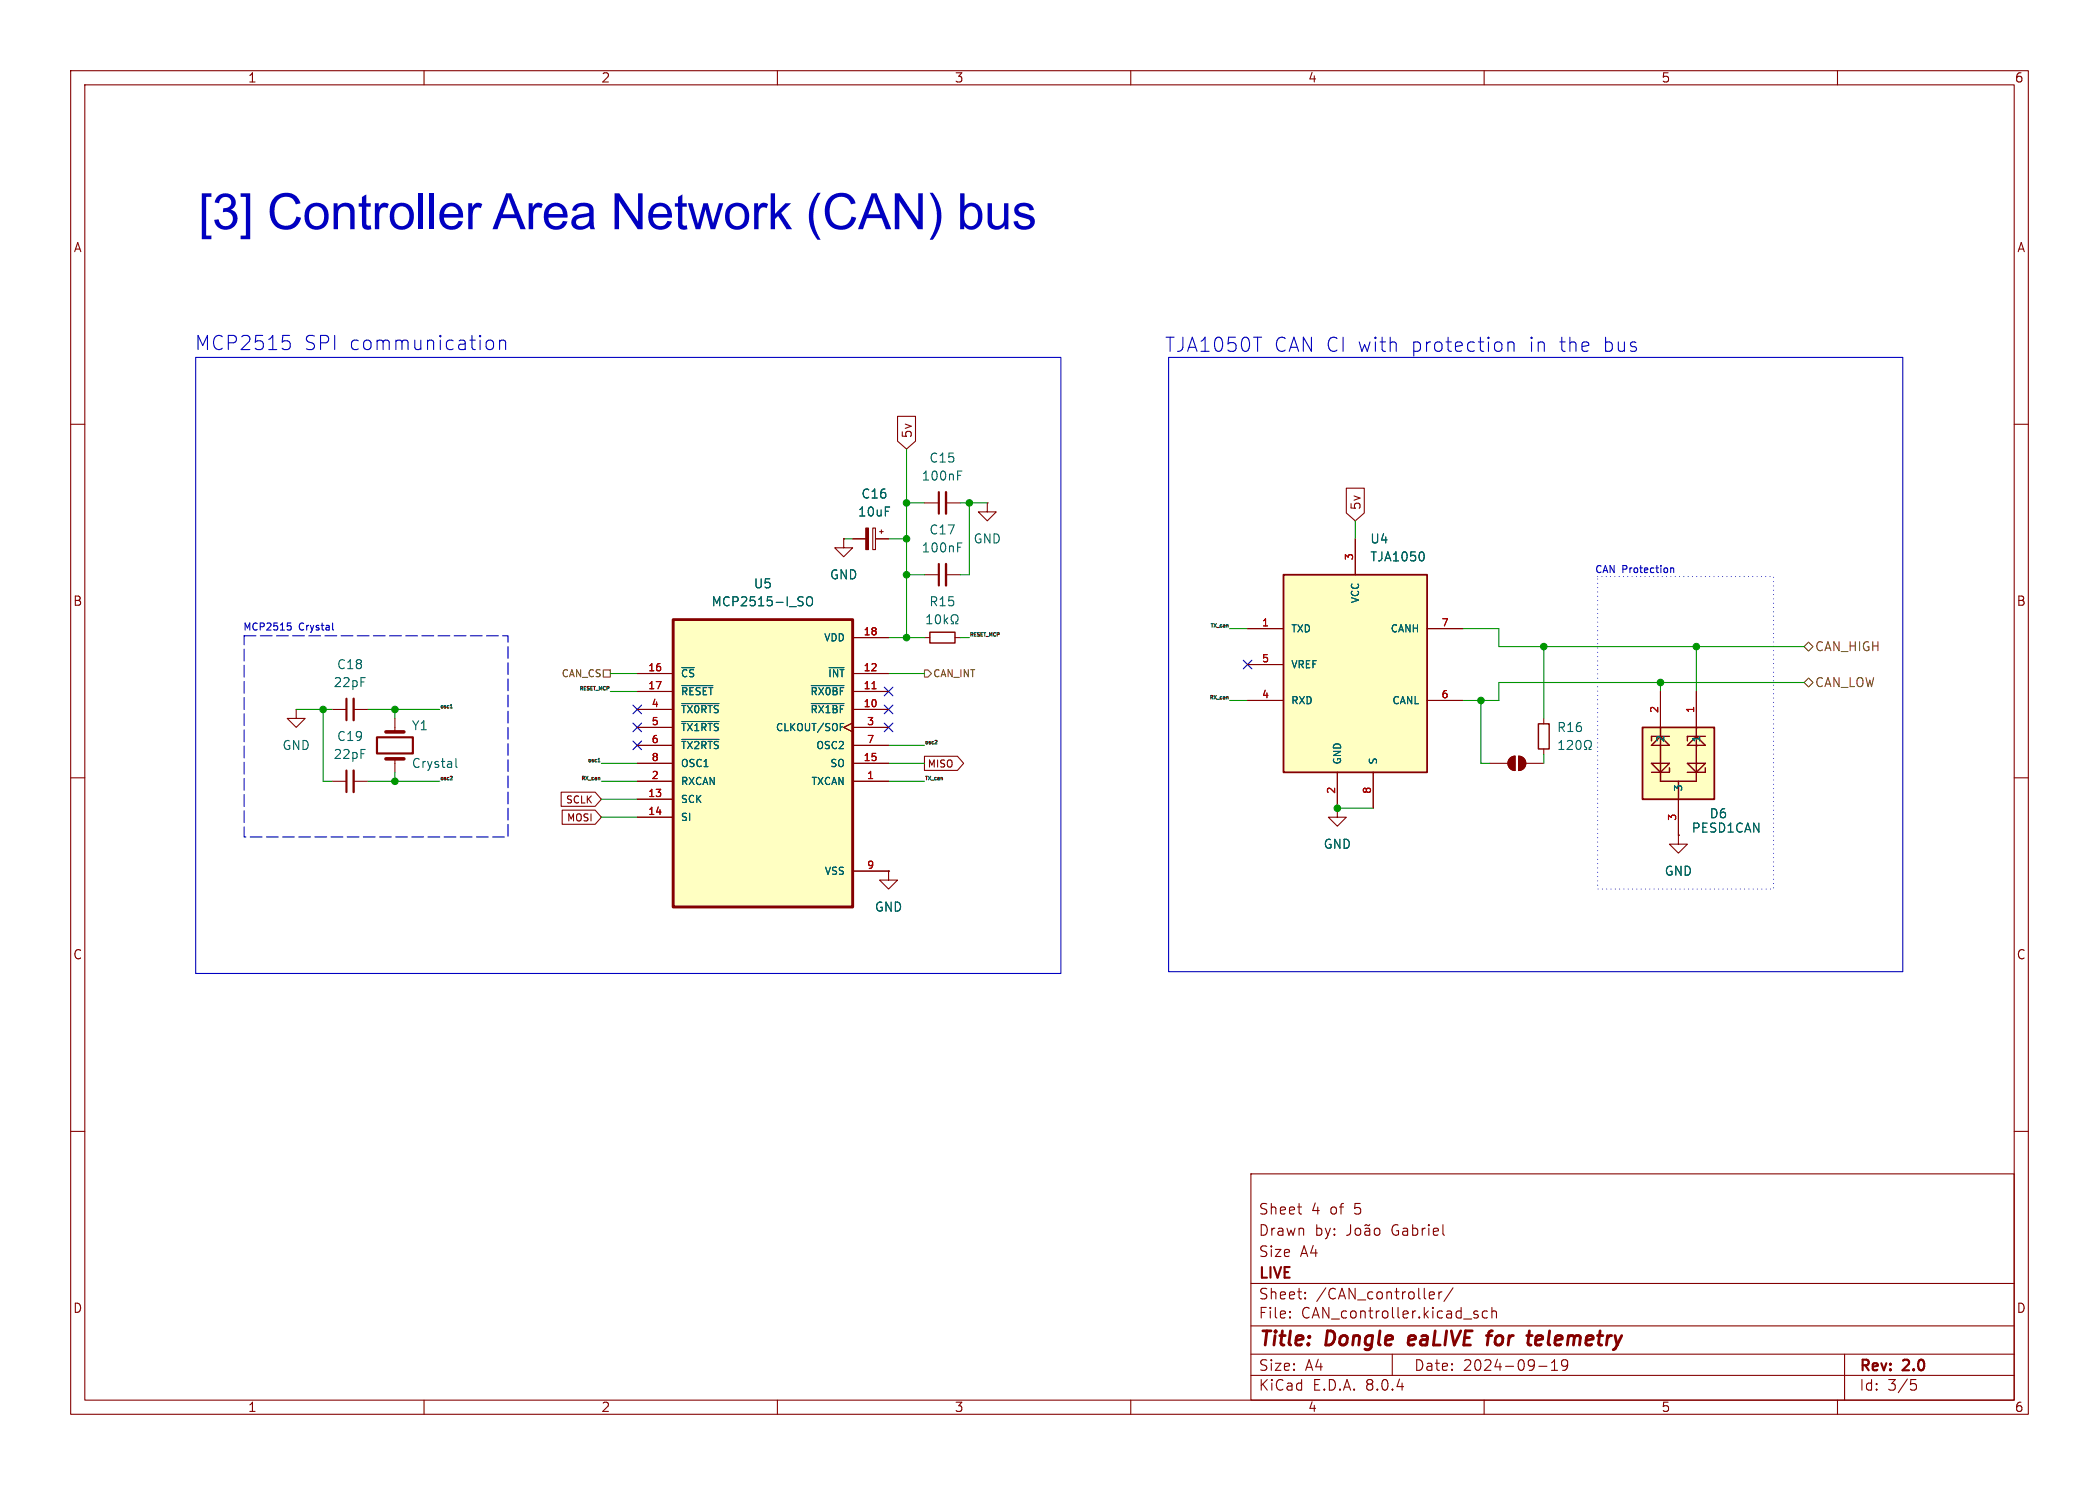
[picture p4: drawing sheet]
<svg xmlns="http://www.w3.org/2000/svg" width="297mm" height="210mm" viewBox="0 0 297 210" stroke-linecap="round" stroke-linejoin="round" font-family="sans-serif">
<g fill="none" stroke="#840000" stroke-width=".15">
<path d="M10 10h277v190h-277zM12 12h273v186h-273zM60 10v2M110 10v2M160 10v2M210 10v2M260 10v2M10 60h2M285 60h2M120.6 76.2h1.9M123.5 74.7h.4v3h-.4zM123.9 76.2h1.8"/>
<path d="M124.5 75.2h.5M124.7 74.9v.5M10 110h2M285 110h2M10 160h2M285 160h2M177 166h108v32h-108zM183.6 170.7h.6M184 171.7h.2M191.1 173.2v1.1a.48 .48 0 0 1-.6 .4M191.8 173.8a.41 .41 0 0 1 .4-.1 .41 .41 0 0 1 .3 .3v.4a.41 .41 0 0 1-.4 .3 .41 .41 0 0 1-.4-.3zM193.2 173.8l.1-.1 .4 .1 .1 .9"/>
<path d="M193.8 174.1h-.5a.29 .29 0 0 0-.2 .3 .29 .29 0 0 0 .2 .3l.5-.1M193.8 173.2l-.2 .1-.3-.1-.2 .1M194.5 173.8a.41 .41 0 0 1 .4-.1 .41 .41 0 0 1 .3 .3v.4a.41 .41 0 0 1-.3 .3 .41 .41 0 0 1-.4-.3zM204.2 174.6l.2 .1M60 198v2M110 198v2M160 198v2M177 194.5h108M177 191.5h108M177 187.5h108M177 181.5h108M182.5 186.3h.1l-.1 .1"/>
<path d="M182.5 186.3v.1M182.5 185.5v.1M182.5 185.5h.1l-.1 .1M184.7 183.6v.1M184.7 183.6h-.1l.1 .1M184.7 182.8v.1M184.7 182.8h-.1l.1 .1M197 191.5v3M202.3 183.6l.2 .1 .4-.1M202.3 182.8l.4-.1 .2 .1 .1 .3-.8 .1M203.6 182.7v1M204 182.7l-.3 .1-.1 .2"/>
<path d="M205.6 182.1l-1.3 2M208.6 185.8l.5 .2 .1 .1-.1 .2-.4 .1M208.6 185.5l.1-.1 .4 .1M210 198v2M210.5 185.5l-.5-.1-.3 .3v.4l.2 .2 .1 .1 .5-.1M211.1 185.5a.37 .37 0 0 1 .6 .1v.8M211.1 184.9v1.5M217.7 193.2h1.2M219.5 193.8h.9M219.5 192.7l.5-.4v1.5M221 192.4v.5l.1 .3h.4l.3-.3M221.7 192.4a.99 .99 0 0 1-.3 1.4h-.3"/>
<path d="M260 198v2M261 191.5v6.5M270.4 195.1h.7M270.5 195.7h.4l.3 .3v.3l-.2 .2-.5 .1"/>
</g>
<path d="M199.5 189l-.2 .2-.1 .7 .1 .2 .2 .1M200.3 189.4l-1 .1M210.3 188.9h.8M211.2 188.2l-.4 .1-.1 .2M218 188.9l-.5 .1-.2 .2-.1 .7 .1 .2 .2 .1 .6-.1M218.3 189.4l-1 .1" fill="none" stroke="#840000" stroke-width=".4"/>
<path d="M122.5 74.7h.4v3h-.4z" fill="#840000" stroke="#840000" stroke-width=".15"/>
<path d="M232.4 102.9h10.2v10.1h-10.2z" fill="#ffffc2"/>
<path d="M233.7 108h2.5l-1.3 1.2zM234.9 102.9v7.6h5.1v-7.6M234.9 104.1l1.3 1.3h-2.5zM236.2 104.1h-2.5v.7M236.2 108.6v.6h-2.5M237.5 110.5v2.5M238.8 108h2.5l-1.3 1.2zM240 104.1l1.3 1.3h-2.5zM241.3 104.1h-2.5v.7M241.3 108.6v.6h-2.5" fill="none" stroke="#840000" stroke-width=".2"/>
<path d="M232.4 102.9h10.2v10.1h-10.2z" fill="none" stroke="#840000" stroke-width=".25"/>
<g fill="none" stroke="#840000" stroke-width=".15">
<path d="M119.4 76.2v1.3h1.2l-1.2 1.2-1.3-1.2h1.3M119.4 76.2h.1M130.8 71.1h2M133.9 71.1h2M139.7 71.1v1.3h1.3l-1.3 1.3-1.3-1.3h1.3M139.7 71.1h.1M234.9 97.8v5.1M240 97.8v5.1M41.9 100.3v1.3h1.3l-1.3 1.3-1.3-1.3h1.3M41.9 100.3h.1M47 110.5h2M47 100.3h2"/>
<path d="M50 110.5h2.1M50 100.3h2.1M55.9 101.6v1.9M55.9 107.3v1.9M237.5 118.1v1.3h1.3l-1.3 1.3-1.3-1.3h1.3M237.5 118.1h.1M237.5 113v5.1M125.7 123.2v1.3h1.3l-1.3 1.2-1.2-1.2h1.2M125.7 123.2h.1"/>
</g>
<path d="M132.8 69.6v3M49 98.8v3.1M49 109v3M53.3 104.3h5.1v2.3h-5.1z" fill="none" stroke="#840000" stroke-width=".3"/>
<path d="M54.6 107.3h2.5M54.6 103.5h2.5" fill="none" stroke="#840000" stroke-width=".51"/>
<path d="M135.5 67.2h.4M135.5 66.6h.6M64.5 107.3v1l.2 .2" fill="none" stroke="#006464" stroke-width=".15"/>
<path d="M133.9 69.6v3M50 98.8v3.1M50 109v3" fill="none" stroke="#840000" stroke-width=".33"/>
<path d="M95.2 87.6h25.4v40.7h-25.4z" fill="#ffffc2"/>
<path d="M95.2 87.6h25.4v40.7h-25.4z" fill="none" stroke="#840000" stroke-width=".41"/>
<g fill="none" stroke="#840000" stroke-width=".15">
<path d="M90.2 97.8h5M90.2 95.3h5M120.6 97.8h5.1M120.6 95.3h5.1M120.6 90.2h5.1M130.8 90.2h.8M130.8 81.3h2M133.9 81.3h2M135.1 90.2h.8M90.2 110.5h5M90.2 100.3h5M90.2 113h5"/>
<path d="M90.2 115.6h5M90.2 108h5M90.2 102.9h5M90.2 105.4h5M120.6 102.2l-1.2 .7 1.2 .6M120.6 110.5h5.1M120.6 100.3h5.1M120.6 108h5.1M120.6 102.9h5.1M120.6 105.4h5.1M189.2 114.3v1.3h1.3l-1.3 1.2-1.2-1.2h1.2M189.2 114.3h.1"/>
<path d="M120.6 123.2h5.1"/>
</g>
<g fill="none" stroke="#006464" stroke-width=".15">
<path d="M135.5 77.4h.4M135.5 76.8h.6M96.5 99.5h5.2M96.5 97h4.4M96.5 94.4h1.7M113.5 84.4l.1 .1M113.6 85.2v.3M114.2 84.6a.43 .43 0 0 1 .5-.2 .43 .43 0 0 1 .3 .4v.4a.42 .42 0 0 1-.5 .5 .42 .42 0 0 1-.4-.5zM114.8 99.5h4.6M114.8 97h4.6M117.3 94.4h2.1M131.1 88.2h.8"/>
<path d="M131.1 87.3l.4-.4v1.3M132.5 87.1l.2-.2a.69 .69 0 0 1 .3 1.2l-.2 .1a.69 .69 0 0 1-.3-1.1zM133.6 86.9v1.3M133.7 87.7l.4 .5M134.1 87.4l-.5 .4M134.6 88.2h.3v-.2a.54 .54 0 0 1-.3-.8 .54 .54 0 0 1 .8-.2 .58 .58 0 0 1-.1 1v.2h.3M96.5 102h5.2M96.5 104.6h5.2M118.9 102.8h.3M118.9 102.3h.5"/>
</g>
<path d="M123.4 97.4h.6" fill="none" stroke="#a90000" stroke-width=".15"/>
<path d="M133.9 79.8v3" fill="none" stroke="#840000" stroke-width=".33"/>
<path d="M132.8 79.8v3" fill="none" stroke="#840000" stroke-width=".3"/>
<path d="M131.6 89.4h3.5v1.5h-3.5z" fill="none" stroke="#840000" stroke-width=".2"/>
<path d="M181.6 81.3h20.3v27.9h-20.3z" fill="#ffffc2"/>
<path d="M181.6 81.3h20.3v27.9h-20.3z" fill="none" stroke="#840000" stroke-width=".25"/>
<g fill="none" stroke="#840000" stroke-width=".15">
<path d="M127 58.9h2.5v3.5l-1.2 1.1-1.3-1.1zM119.4 76.2h.1M120.6 76.2h1.9M123.9 76.2h1.8M190.5 69h2.5v3.5l-1.2 1.2-1.3-1.2zM191.8 76.2v5.1M90.2 97.8h5M90.2 95.3h5M120.6 97.8h5.1M120.6 95.3h5.1M120.6 90.2h5.1M176.5 88.9h5.1"/>
<path d="M176.5 99.1h5.1M176.5 94h5.1M201.9 88.9h5.1M201.9 99.1h5.1M234.9 97.8v5.1M240 97.8v5.1M79.4 112h4.8l.9 1-.9 1h-4.8zM79.5 114.6h4.7l.9 1-.9 1h-4.7zM90.2 108h5M90.2 110.5h5M90.2 100.3h5M90.2 113h5"/>
<path d="M90.2 115.6h5M90.2 102.9h5M90.2 105.4h5M120.6 102.2l-1.2 .7 1.2 .6M120.6 108h5.1M120.6 110.5h5.1M120.6 100.3h5.1M120.6 102.9h5.1M120.6 105.4h5.1M130.8 106.9h4.7l.9 1.1-.9 1h-4.7zM189.2 114.3h.1M189.2 109.2v5.1"/>
<path d="M194.3 109.2v5.1M210.8 108h2.6M213.7 107.2l.3-.2 .4-.1v2.1a1.02 1.02 0 0 1-1-.7 1.02 1.02 0 0 1 .3-1.1zM214.9 106.9a1.02 1.02 0 0 1 1 1.1 1.02 1.02 0 0 1-1 1zM215.9 108h2.5M218.4 101.6v.8M218.4 105.9v.8M237.5 118.1h.1M237.5 113v5.1M120.6 123.2h5.1M125.7 123.2h.1"/>
</g>
<g fill="none" stroke="#006464" stroke-width=".15">
<path d="M201.4 78.2l.1 .3-.1 .7M96.5 99.5h5.2M96.5 97h4.4M96.5 94.4h1.7M113.5 84.4l.1 .1M113.6 85.2v.3M114.2 84.6a.43 .43 0 0 1 .5-.2 .43 .43 0 0 1 .3 .4v.4a.42 .42 0 0 1-.5 .5 .42 .42 0 0 1-.4-.5zM114.8 99.5h4.6M114.8 97h4.6M117.3 94.4h2.1M96.5 102h5.2M96.5 104.6h5.2"/>
<path d="M118.9 102.8h.3M118.9 102.3h.5M220.6 106h.7M220.6 105.1l.3-.4v1.3M221.8 104.8l.2-.1h.3l.1 .1 .1 .3-.1 .2-.7 .7h.8M223.2 104.8l.1-.1a.68 .68 0 0 1 .3 1.2l-.2 .1a.69 .69 0 0 1-.3-1.2zM224.2 106h.3v-.3a.54 .54 0 0 1-.3-.7 .54 .54 0 0 1 .8-.2 .58 .58 0 0 1-.1 .9v.3h.3"/>
</g>
<g fill="#840000" stroke="#840000" stroke-width=".15">
<path d="M213.7 107.2l.3-.2 .4-.1v2.1a1.02 1.02 0 0 1-1-.7 1.02 1.02 0 0 1 .3-1.1z"/>
<path d="M214.9 106.9a1.02 1.02 0 0 1 1 1.1 1.02 1.02 0 0 1-1 1z"/>
</g>
<path d="M217.7 102.4h1.5v3.5h-1.5z" fill="none" stroke="#840000" stroke-width=".2"/>
<path d="M85.4 94.7h1v1.1h-1zM130.8 94.7h.5l.5 .6-.5 .5h-.5zM255.3 96.5l.6-.6 .6 .6-.6 .7zM255.9 90.8l.6 .6-.6 .7-.6-.7z" fill="none" stroke="#725600" stroke-width=".15"/>
<path d="M63.8 99.7l.1-.1v.5M173.6 98.5h.1l.1 .4M173.6 88.4h.2v.3M63.7 100.1h.3M63.9 109.8l.1 .2-.3 .3h.3M84.6 107.7h.3M84.6 107.4l.2-.2v.5M84.7 110h.1l.1 .3M132.5 104.7l.1 .2-.3 .3h.3" fill="none" stroke="#0f0f0f" stroke-width=".15"/>
<g fill="none" stroke="#0000c2" stroke-width=".15">
<path d="M27.7 50.5h122.4v87.2h-122.4zM40 47.4h1M40.7 48.2l.4 .4v.5l-.4 .3M68.9 48.3a.54 .54 0 0 1 .5-.2 .54 .54 0 0 1 .4 .4v.6a.54 .54 0 0 1-.4 .3 .54 .54 0 0 1-.5-.2M70.7 48.3a.5 .5 0 0 1 .8 .1v1M70.7 48.1v1.3M165.4 50.5h103.8v86.9h-103.8zM213.4 48.4v1.3M213.4 48.5a.5 .5 0 0 1 .8 .1v1.1M40.7 88.1h.5M40.8 88.5h.2l.2 .2-.1 .4h-.3M47.1 88.1v.9l.1 .1"/>
<path d="M236.4 80.3v.7M236.4 80.4l.1-.1 .3 .1v.6"/>
</g>
<path d="M34.5 89.9h37.4v28.5h-37.4z" fill="none" stroke="#0000c2" stroke-width=".15" stroke-dasharray="1.7 .6"/>
<path d="M226.1 81.5h24.9v44.2h-24.9z" fill="none" stroke="#0000c2" stroke-width=".15" stroke-dasharray="0 .6"/>
<g fill="none" stroke="#009600" stroke-width=".15">
<path d="M119.4 76.2h1.2M125.7 76.2h2.6M128.3 63.5v26.7M128.3 71.1h2.5M135.9 71.1h3.8M137.2 71.1v10.2h-1.3M191.8 73.7v2.5M86.4 95.3h3.8M86.4 97.8h3.8M125.7 90.2h5.1M125.7 95.3h5.1M128.3 81.3h2.5"/>
<path d="M135.9 90.2h1.3M174 99.1h2.5M174 88.9h2.5M207 88.9h5.1v2.5h43.2M209.5 99.1v8.9h1.3M218.4 91.4v10.2M234.9 96.5v1.3M240 91.4v6.4M255.3 96.5h-43.2v2.6h-5.1M41.9 100.3h5.1M45.7 100.3v10.2h1.3M52.1 100.3h10.1"/>
<path d="M52.1 110.5h10.1M55.9 100.3v1.3M55.9 109.2v1.3M85.1 110.5h5.1M85.1 115.6h5.1M85.1 113h5.1M85.1 108h5.1M125.7 110.5h5.1M125.7 108h5.1M125.7 105.4h5.1M189.2 114.3h5.1M218.4 106.7v1.3"/>
</g>
<g fill="none" stroke="#000084" stroke-width=".15">
<path d="M89.6 99.7l1.2 1.2M90.8 99.7l-1.2 1.2M125.1 97.2l1.2 1.2M125.1 99.7l1.2 1.2M126.3 97.2l-1.2 1.2M126.3 99.7l-1.2 1.2M175.9 93.4l1.2 1.2M177.1 93.4l-1.2 1.2M89.6 102.3l1.2 1.2M89.6 104.8l1.2 1.2M90.8 102.3l-1.2 1.2M90.8 104.8l-1.2 1.2"/>
<path d="M125.1 102.3l1.2 1.2M126.3 102.3l-1.2 1.2"/>
</g>
<path d="M123.4 97.4h.6" fill="none" stroke="#a90000" stroke-width=".15"/>
<g fill="#009600" stroke="#009600" stroke-width=".15">
<circle cx="45.7" cy="100.3" r=".46"/>
<circle cx="55.9" cy="110.5" r=".46"/>
<circle cx="55.9" cy="100.3" r=".46"/>
<circle cx="137.2" cy="71.1" r=".46"/>
<circle cx="209.5" cy="99.1" r=".46"/>
<circle cx="189.2" cy="114.3" r=".46"/>
<circle cx="128.3" cy="76.2" r=".46"/>
<circle cx="128.3" cy="71.1" r=".46"/>
<circle cx="128.3" cy="81.3" r=".46"/>
<circle cx="128.3" cy="90.2" r=".46"/>
<circle cx="240" cy="91.4" r=".46"/>
<circle cx="234.9" cy="96.5" r=".46"/>
<circle cx="218.4" cy="91.4" r=".46"/>
</g>
<text font-size="7" fill="#0000c2" x="28.1" y="34.3">[3] Controller Area Network (CAN) bus</text>
<g font-size="2.8" fill="#0000c2">
<text x="27.5" y="49.7">MCP2515</text>
<text x="43" y="49.7">SPI communication</text>
<text x="164.8" y="50">TJA1050T</text>
<text x="180.3" y="50">CAN CI with</text>
<text x="199.8" y="50">protection</text>
<text x="216.5" y="50">in</text>
<text x="220.8" y="50">the</text>
<text x="227.1" y="50">bus</text>
</g>
<g font-size="2.8" fill="#840000">
<text x="178" y="190.9">Title:</text>
<text x="187.7" y="190.9">Dongle</text>
<text x="200.2" y="190.9">eaLIVE</text>
<text x="212.1" y="190.9">for</text>
<text x="218.6" y="190.9">telemetry</text>
</g>
<g font-size="2.1" fill="#840000">
<text x="178" y="172">Sheet</text>
<text x="185.5" y="172">4</text>
<text x="188.2" y="172">of</text>
<text x="191.8" y="172">5</text>
<text x="178" y="178">Size</text>
<text x="178" y="175">Drawn</text>
<text x="183.9" y="178">A4</text>
<text x="186" y="175">by:</text>
<text x="197" y="175">Gabriel</text>
<text x="178" y="184">Sheet:</text>
<text x="178" y="181.2">LIVE</text>
<text x="186.2" y="184">/CAN_controller/</text>
<text x="178" y="186.7">File:</text>
<text x="184.1" y="186.7">CAN_controller.kicad_sch</text>
<text x="178" y="196.9">KiCad</text>
<text x="178" y="194.1">Size:</text>
<text x="184.7" y="194.1">A4</text>
<text x="185.7" y="196.9">E.D.A.</text>
<text x="193.3" y="196.9">8.0.4</text>
<text x="200" y="194.1">Date:</text>
<text x="207" y="194.1">2024-09-19</text>
<text x="263" y="194.3">Rev:</text>
<text x="263" y="196.9">Id:</text>
<text x="267.1" y="196.9">3/5</text>
<text x="269.4" y="194.3">2.0</text>
</g>
<g font-size="1.8" fill="#840000">
<text x="35" y="11.9">1</text>
<text x="85" y="11.9">2</text>
<text x="135" y="11.9">3</text>
<text x="185" y="11.9">4</text>
<text x="235" y="11.9">5</text>
<text x="285" y="11.9">6</text>
<text x="10.3" y="35.9">A</text>
<text x="285.3" y="35.9">A</text>
<text x="129.2" y="62.1" transform="rotate(-90 129.2 62.1)">5v</text>
<text x="192.7" y="72.2" transform="rotate(-90 192.7 72.2)">5v</text>
<text x="10.3" y="85.9">B</text>
<text x="285.3" y="85.9">B</text>
<text x="10.3" y="135.9">C</text>
<text x="285.3" y="135.9">C</text>
<text x="10.3" y="185.9">D</text>
<text x="285.3" y="185.9">D</text>
<text x="35" y="199.9">1</text>
<text x="85" y="199.9">2</text>
<text x="135" y="199.9">3</text>
<text x="185" y="199.9">4</text>
<text x="235" y="199.9">5</text>
<text x="285" y="199.9">6</text>
</g>
<g font-size="1.8" fill="#006464">
<text x="131.4" y="65.6">C15</text>
<text x="121.8" y="70.7">C16</text>
<text x="130.3" y="68.2">100nF</text>
<text x="121.3" y="73.3">10uF</text>
<text x="131.4" y="75.8">C17</text>
<text x="137.7" y="77.1">GND</text>
<text x="193.8" y="77.1">U4</text>
<text x="106.6" y="83.4">U5</text>
<text x="117.3" y="82.1">GND</text>
<text x="130.3" y="78.3">100nF</text>
<text x="193.8" y="79.6">TJA1050</text>
<text x="100.6" y="86">MCP2515-I_SO</text>
<text x="131.4" y="86">R15</text>
<text x="47.6" y="94.8">C18</text>
<text x="47.1" y="97.4">22pF</text>
<text x="39.9" y="106.3">GND</text>
<text x="47.1" y="107.5">22pF</text>
<text x="47.6" y="105">C19</text>
<text x="58.2" y="103.5">Y1</text>
<text x="220.2" y="103.7">R16</text>
<text x="239.3" y="118">PESD1CAN</text>
<text x="241.8" y="115.9">D6</text>
<text x="187.2" y="120.2">GND</text>
<text x="235.5" y="124.1">GND</text>
<text x="123.7" y="129.1">GND</text>
</g>
<g font-size="1.8" fill="#725600">
<text x="256.7" y="92.3">CAN_HIGH</text>
<text x="256.7" y="97.4">CAN_LOW</text>
</g>
<text font-size="1.8" fill="#0f0f0f" x="58.2" y="108.8">Crystal</text>
<g font-size="1.4" fill="#a90000">
<text x="191.5" y="79.4" transform="rotate(-90 191.5 79.4)">3</text>
<text x="122.1" y="89.9">18</text>
<text x="178.5" y="88.6">1</text>
<text x="203.9" y="88.6">7</text>
<text x="91.6" y="95">16</text>
<text x="122.1" y="95">12</text>
<text x="178.5" y="93.7">5</text>
<text x="91.6" y="97.5">17</text>
<text x="92.1" y="100.1">4</text>
<text x="122.1" y="100.1">10</text>
<text x="122.1" y="97.5">11</text>
<text x="178.5" y="98.8">4</text>
<text x="203.9" y="98.8">6</text>
<text x="234.7" y="100.9" transform="rotate(-90 234.7 100.9)">2</text>
<text x="239.8" y="100.9" transform="rotate(-90 239.8 100.9)">1</text>
<text x="92.1" y="102.6">5</text>
<text x="92.1" y="105.2">6</text>
<text x="92.1" y="107.7">8</text>
<text x="122.1" y="107.7">15</text>
<text x="122.6" y="102.6">3</text>
<text x="122.6" y="105.2">7</text>
<text x="91.6" y="112.8">13</text>
<text x="92.1" y="110.2">2</text>
<text x="122.6" y="110.2">1</text>
<text x="189" y="112.4" transform="rotate(-90 189 112.4)">2</text>
<text x="194.1" y="112.4" transform="rotate(-90 194.1 112.4)">8</text>
<text x="91.6" y="115.3">14</text>
<text x="237.2" y="116.2" transform="rotate(-90 237.2 116.2)">3</text>
<text x="122.6" y="122.9">9</text>
</g>
<g font-size="1.4" fill="#0000c2">
<text x="225.6" y="81.3">CAN</text>
<text x="229.5" y="81.3">Protection</text>
<text x="34.3" y="89.4">MCP2515</text>
<text x="42.3" y="89.4">Crystal</text>
</g>
<g font-size="1.4" fill="#006464">
<text x="182.6" y="89.6">TXD</text>
<text x="192.5" y="85.5" transform="rotate(-90 192.5 85.5)">VCC</text>
<text x="196.6" y="89.6">CANH</text>
<text x="96.3" y="96">~{CS}</text>
<text x="116.5" y="90.9">VDD</text>
<text x="117.1" y="96">~{INT}</text>
<text x="182.6" y="94.7">VREF</text>
<text x="96.3" y="98.5">~{RESET}</text>
<text x="96.3" y="101.1">~{TX0RTS}</text>
<text x="114.5" y="101.1">~{RX1BF}</text>
<text x="114.5" y="98.5">~{RX0BF}</text>
<text x="182.6" y="99.8">RXD</text>
<text x="196.9" y="99.8">CANL</text>
<text x="96.3" y="103.6">~{TX1RTS}</text>
<text x="96.3" y="106.1">~{TX2RTS}</text>
<text x="109.7" y="103.6">CLKOUT/SOF</text>
<text x="115.4" y="106.1">OSC2</text>
<text x="235.7" y="105.1" transform="rotate(-90 235.7 105.1)">2</text>
<text x="240.8" y="105.1" transform="rotate(-90 240.8 105.1)">1</text>
<text x="96.3" y="113.8">SCK</text>
<text x="96.3" y="111.2">RXCAN</text>
<text x="96.3" y="108.7">OSC1</text>
<text x="114.7" y="111.2">TXCAN</text>
<text x="117.3" y="108.7">SO</text>
<text x="190" y="108.2" transform="rotate(-90 190 108.2)">GND</text>
<text x="195" y="108.2" transform="rotate(-90 195 108.2)">S</text>
<text x="238.2" y="112" transform="rotate(-90 238.2 112)">3</text>
<text x="96.3" y="116.3">SI</text>
<text x="116.6" y="123.9">VSS</text>
</g>
<g font-size="1.4" fill="#725600">
<text x="79.3" y="96">CAN_CS</text>
<text x="132" y="96">CAN_INT</text>
</g>
<g font-size="1.4" fill="#840000">
<text x="79.9" y="113.8">SCLK</text>
<text x="131.2" y="108.8">MISO</text>
<text x="80.1" y="116.4">MOSI</text>
</g>
<g font-size=".7" fill="#0f0f0f">
<text x="171.1" y="88.8">TX_can</text>
<text x="137.2" y="90">RESET_MCP</text>
<text x="62.2" y="100.2">osc1</text>
<text x="81.8" y="97.7">RESET_MCP</text>
<text x="170.9" y="98.9">RX_can</text>
<text x="83" y="107.8">osc1</text>
<text x="130.8" y="105.3">osc2</text>
<text x="62.2" y="110.4">osc2</text>
<text x="82" y="110.4">RX_can</text>
<text x="130.8" y="110.4">TX_can</text>
</g>
</svg>
